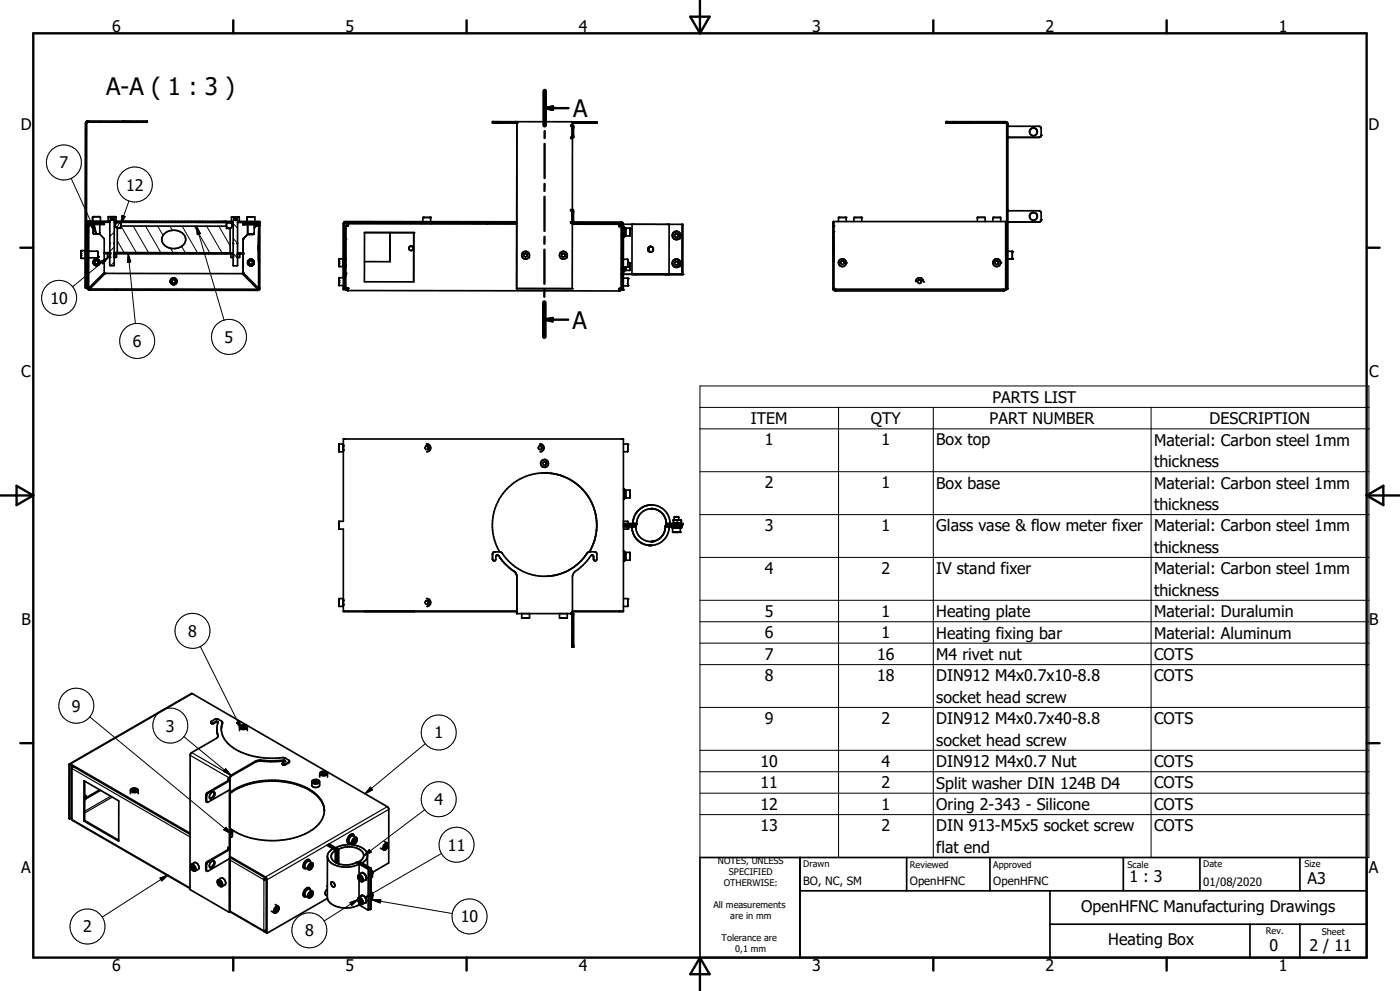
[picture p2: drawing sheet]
<svg xmlns="http://www.w3.org/2000/svg" width="420mm" height="297mm" viewBox="0 0 420 297" stroke-linecap="round" stroke-linejoin="round" font-family="sans-serif">
<g fill="none" stroke="#000" stroke-width=".3">
<path d="M25.9 36.4l.2 .3M30.2 36.3l.4 .3M34.7 36.3l.4 .3M21.3 53.4l7.7 16.7M25.6 58.6l.4 .4M25.6 54.2l.4 .3M25.7 49.7l.3 .3M25.7 45.2l.3 .3M25.7 40.7l.3 .3M25.6 76.6l.3 .3M25.6 72.1l.3 .3M25.6 67.6l.4 .3"/>
<path d="M25.6 63.1l.4 .3M26.6 77.2l-.3 .3M26.6 72.7l-.3 .4M26.6 68.2l-.3 .4M27.5 68l.9-.4 .6 2.5zM27.9 66.9l-.3 .4M28.3 66.6l.2 .4M28.8 66.3l.3 .3M30.2 78.3l2.3-1.2-1.6 2zM32.5 77.1l-10.7 8.8M32.9 75.8l-.3 .2M33.1 76.2l-.8 .8"/>
<path d="M33.5 65.9l-.6 .5M34.3 78.5l-1.1 1.1M34.3 74l-1.4 1.4M34.3 69.5l-1.4 1.4M34.4 64.9l-.3 .3M34.9 76.2l-.8 .8M35.2 72.1l2 3.6M35.3 66.3l.3 .3M35.9 66.8l-.9 1.4M36.3 67.7l4.6 8M36.6 64.6l.9 .3-1.3 2.2zM38.5 76.1l2.1 20.9"/>
<path d="M38.5 76.1l.7 2.4-1 .1zM38.7 60.3l-2.5 6.8M39.5 75.7l-.6 .4M40 67.7l4.6 8M43.6 67.7l4.7 8M45.8 75.7l-.6 .4M47.3 67.7l1.6 2.9M51 67.8l.7 1.3M51.1 74.4l.8 1.4M52.1 75.8l-.5 .3M54.5 73.8l1.1 2M54.6 67.8l4.7 8"/>
<path d="M58.3 67.8l4.6 8M58.4 75.8l-.5 .3M59 67.8l8.2 28.2M59 67.8l1.1 2.2-.9 .3zM62 67.8l4.6 8M64.8 75.8l-.6 .3M65.7 67.8l3.3 5.9M69.3 66.3l.3 .4M69.6 67.8l-.2 .4M69.8 76.1l.3 .2M69.9 76l1.4 1.3M70 67l1.3 1.4"/>
<path d="M70 71.5l1.3 1.3M71.1 76.9l.6 .3M72.4 75.8l-.6 .3M73.8 66.3l.3 .4M75.4 66.7l-.2 .3M77.2 67l-.3 .4M77.9 79.8l-.3 .3M77.9 75.3l-.3 .3M78 70.8l-.4 .3M25.6 85.5l.3 .4M25.6 81.1l.3 .3M26.6 86.2l-.3 .3"/>
<path d="M26.6 81.7l-.3 .3M30.7 86.6l-.3 .3M35.2 86.6l-.4 .3M39.6 86.6l-.3 .4M44.1 86.6l-.3 .4M48.6 86.6l-.3 .4M53.1 86.6l-.3 .4M57.6 86.7l-.4 .3M62.1 86.7l-.4 .3M66.5 86.7l-.3 .3M71 86.7l-.3 .3M75.5 86.7l-.3 .3"/>
<path d="M77.9 84.3l-.3 .3M210 115.7h200.7v141.3h-200.7zM210 122.1h200.7M210 128.5h200.7M251.6 122.1v134.9M280 122.1v134.9M345.3 122.1v134.9M210 141.4h200.7M210 154.2h200.7M210 167.1h200.7M210 179.9h200.7M60.1 193.8l12.4 24.8"/>
<path d="M210 186.3h200.7M210 192.8h200.7M210 199.2h200.7M26.9 214.9l42.5 35M70.9 216.6l.9-.4 .7 2.4zM210 212h200.7M55.1 220.8l14.2 11.6M67.7 230.4l1.6 2-2.2-1.2zM111.1 235.9l.7 .8-2.3 1.2zM127.6 222.9l-18.1 15M210 224.9h200.7M210 231.3h200.7"/>
<path d="M210 237.7h200.7M67.8 248l1.6 1.9-2.3-1.2zM110.8 254.6l.6 .8-2.3 1.1zM127.4 242.7l-18.3 13.8M132.4 255.8l-22.8 13.2M210 244.2h200.7M48 263.2l2.4-1-1.9 1.8zM50.4 262.2l-19.7 12.7M105 270.5l2.4-.9-1.9 1.8zM107.4 269.6l-10.2 6.4M109.6 269l1.9-1.7 .5 .9zM111.7 269.7l24 4.1"/>
<path d="M111.7 269.7l2.5-.1-.2 1z"/>
<circle cx="19.2" cy="48.7" r="5.2"/>
<circle cx="40.4" cy="55.3" r="5.2"/>
<circle cx="17.7" cy="89.3" r="5.2"/>
<circle cx="41.2" cy="102.2" r="5.3"/>
<circle cx="68.7" cy="101" r="5.2"/>
<circle cx="57.7" cy="189.1" r="5.2"/>
<circle cx="22.9" cy="211.5" r="5.3"/>
<circle cx="51.1" cy="217.5" r="5.2"/>
<circle cx="131.6" cy="219.5" r="5.2"/>
<circle cx="131.6" cy="239.5" r="5.3"/>
<circle cx="137" cy="253.2" r="5.3"/>
<circle cx="26.3" cy="277.7" r="5.3"/>
<circle cx="92.8" cy="278.8" r="5.2"/>
<circle cx="140.9" cy="274.7" r="5.3"/>
</g>
<g fill="none" stroke="#000" stroke-width=".51">
<path d="M36.8 36.3h-10.5l-.6 .5-.1 49.5M36.8 36.6h-10.5l-.3 .2-.1 49.5h-.3M36.8 36.3v.3M36.8 36.3h7.4v.3h-7.4M148.7 36.5v.3M153.4 36.8h1M153.6 36.8h-5.8v-.3h31.3v.4h-7.4M154.2 36.8h.9M155.1 36.5l-.1 50h16.7v-19.6h14.7M171.7 36.5v1h-.5v.3h.9v3.4h-.9v.3h.5v21.3h-.5v.4h.8v3.3M171.7 37.8v3.4M283.9 36.5h17.8l.6 .5 .1 49.5h-.4v-49.5l-.3-.2-17.9 .1z"/>
<path d="M286.5 36.5v.3M287.8 36.8h.6M289.2 36.8h.5M290.1 36.8l-.3 .1M301.7 36.9h.1M302.4 37.8l9.5 .1 .4 .6v2.3M308.9 39.2a1.16 1.16 0 0 0 1 1.5 1.16 1.16 0 0 0 1.3-1.2M308.9 39.2v.3M309.1 38.8l-.2 .4M310 38.4l-.9 .4M310 38.4l1 .4 .2 .7M310.1 38.4l-1 .4"/>
<path d="M310.3 38.4l.6 .4 .3 .7M312 41.1l-9.6 .1M312.3 40.9l-.3 .2M312.3 40.8l-.3 .3M312.3 40.5v.4M24.3 77.4v-2.2l1.3-.1v11.2M24.3 77.4h.1M24.3 77.4h1.3M25.9 77.8h.4M26.3 66.6h6.6M26.6 75.3h2.5l.3 .3-.1 1.6-2.7 .1M26.6 67.6l.3-.3h4.4v-.3l-4.4-.1-.6 .5v19.2"/>
<path d="M26.6 67.6l.7-.1 .7 .7M26.6 67.6v18.7l.3 .3M27.5 66.9v-.3h3v.4M27.8 66.3l.1-1.4 2.2 .1v1.3M28 67.3l.1 2.8M28 69.8l.1 .2M28.1 70.1l1.6 .1M28.1 70l1.6 .1M28.3 66.6l-.1 .4h1.5v-.4M28.9 77.6a.98 .98 0 0 0-1 .9 .98 .98 0 0 0 .8 1.1M28.9 77.6l.6 .2M29.1 77.6a1 1 0 0 0-1.2 .9 1 1 0 0 0 1 1.1"/>
<path d="M29.2 77.6l.5 .5M29.5 79.4l-.6 .2M29.5 77.8l.2 .3M29.5 79.4l-.7 .2M29.5 77.8l.4 .8M29.6 66.6h.1M29.7 78.1l.1 .1M29.7 79.2l-.8 .4M29.8 70.1l-.1 .1M29.8 79l-.3 .4M29.8 78.2l.1 .4M29.8 70.1l1.5 1.4v10.2l-4.7 4.6"/>
<path d="M29.9 78.3v.7M29.9 78.8l-.1 .2M29.9 78.8l-.4 .6M29.9 69.9l-.1 .1M29.9 69.8v.1M29.9 78.6v.2M29.9 67.3l-.1 2.8M31.3 75.7h1.6v.3M31.3 76h1.6M32.5 76.1h-.2v.9l.2 .1 .6-.1-.2-.9M32.9 66.6v-.3h-6.6v8.5h-.4M32.9 66.6h.1"/>
<path d="M33.1 64.9l.1 .8M33.1 65.6l.1 .1M33.2 65.7l.3 .2M33.4 65.8l.1 .1M33.5 65.9h.1M33.6 65.9h.1M33.6 65.6h.5M33.6 65.6l-.4 .1M33.6 64.9v.7M33.7 65.9h-.1M33.7 65.9h.1M34.1 64.9v.8l-.4 .2"/>
<path d="M34.3 75.7l35.6 .1v.3M34.3 76.1l.6 .1v.8h-.8zM34.3 76.1h35.6M34.3 66.6l35.7 .1M34.4 66.3v.3M34.7 65h-2.2v1.3h.4l.1 13.3 1.3-.1v-13.2h11.7h24l-.1 13.3 1.2 .1 .2-13.4h.5v-1.2l-2.3-.1M34.7 65l.1 1.3M35.2 68.4h1.1v-.7l31.6 .1v.7h1.1v7.3l-33.8-.1zM36.4 66.3v.3M49.1 70.3a3.9 3.9 0 0 1 6.6 1.1 3.4 3.4 0 0 1-4.8 2.9 2.54 2.54 0 0 1-1.8-4zM67.8 66.3v.4M69.4 65.1v1.2"/>
<path d="M69.5 65.1h-.1M69.5 76.1l-.2 .1v.9l.2 .1 .6-.1-.2-1M69.5 65v.1M69.9 66.3v.4M70.1 65.7l.1 .1M70.1 65v.7M70.1 65.7h.5M70.2 65.8h.1M70.2 65.8l.2 .1M70.4 65.9l.2 .1M70.5 65.9h.1M70.6 65.7h.5"/>
<path d="M70.6 65v.7M70.7 66h-.1M70.7 66h.1M70.7 65.9h.1M70.8 65.9h.1M71.1 65v.7M71.1 65.7l-.3 .2M71.3 66.7h.1M71.3 75.8h1.6M71.4 66.7v-.4l6.6 .1v1.2M71.4 66.7h6.6M71.7 76.1l.2 .1v.9l-.6 .1v-1.1h1.6"/>
<path d="M72.9 75.8v6l4.7 4.6M73.8 67v-.3h3v.3M74.1 66.3l.1-1.2 2.1-.1 .2 1.4M74.3 67.4l.1 2.8M74.3 69.9l.1 .2M74.4 70.1l1.6 .1M74.4 70.2h1.6M74.4 70.2l-1.5 1.4v4.2M74.6 66.7v.3M74.7 77.9a.98 .98 0 0 0 0 1.6M74.8 77.8l1 .1M74.8 79.6l.5 .1"/>
<path d="M75.5 77.7l.6 .4M75.8 79.5l-.5 .2M75.8 77.9a.98 .98 0 0 0-1.5 .8 .98 .98 0 0 0 1.5 .8M75.8 77.9l.1 .1M75.9 79.4l-.1 .1M75.9 78l.2 .2M76 78l.3 .7M76 66.7v.3M76.1 79.3l-.2 .1M76.1 78.2l.1 .1M76.1 79.3l-.8 .4M76.2 79.1l-.1 .2"/>
<path d="M76.2 78.3l.1 .4M76.2 78.3v.7M76.2 78.9v.2M76.2 78.9l-.2 .5M76.2 70l-.2 .2M76.3 69.9h.1M76.3 78.7l-.1 .2M76.3 67.4v2.5l-.3 .3M77.3 67.4h.1M77.4 67.4h-4.5v-.4h4.4l.6 .5-.1 19.2M77.4 67.4l.2 .3M77.6 69.4h.1"/>
<path d="M77.6 67.7l-.7-.1-.6 .7M77.6 67.7v18.7M101.7 78.4v.6M103 77.6h-1.3v1.1v1.2h1.3M103.1 66.7l-.1 20h.3l.2-19.9M103.2 66.7l-.1 .1M103.4 77.2h.3M103.6 66.8h-.1M103.6 66.8l-.2 .1M103.7 77.8h.1M103.7 79.7h.1M103.7 66.7l51.3 .1h-28.5v.3"/>
<path d="M103.7 66.7l-.1 .1M103.7 66.7l23.7 .1M103.7 79.7v2.1M104 67.7l-.3-.1v19.1M104.3 67.4v.3M104.4 67.1v.3M104.4 67.1v.6h-.7M104.4 67.1l50.6 .1M109.3 69.7h14.8v14.8h-14.8zM117 69.7v8.7h-7.7M122.8 74a.66 .66 0 0 0 .3 1 .66 .66 0 0 0 .9-.6M123.1 73.8l.5 .1 .4 .6"/>
<path d="M123.1 73.8l-.2 .1M123.2 73.8l-.4 .2M123.2 73.8l.5 .1 .3 .5M124 74.5l-.2 .4M126.9 65.2v.1M126.9 65.2h2.3v1.2M126.9 65.3l-.1 1.1M128.7 66.8h.1M129.5 66.8v.3M146.6 66.8l-.6 .3M155 66.5l-51.3-.1-.6 .3M157.2 76.2v.6l.5 .3 .5-.3v-.6"/>
<path d="M157.7 75.9l.5 .3M157.7 75.9l-.5 .3M168.8 76.1h-.2M169 75.9l-.5 .3v.6l.5 .3 .5-.3v-.6M169 75.9l.5 .3M171.7 67.2h15M171.7 63.2v3.3M180.1 66.9h6.3M180.7 67.2l-.6-.3h-8.9v-.4l15.3 .1 .5 .6M185.7 67.5h.1M185.7 67.2v.7h.7M185.8 67.2v.7"/>
<path d="M186 67.9l.4-.1-.1 18.7M186.1 67.2v.6M186.3 77.4h.4M186.4 66.9l.3 .3M186.4 70.5h.3M186.4 68.6h.3M186.7 67.2v19.7h.3v-19.7M187 77.7h1.2M187 68h.3v3h-.3M187 67.2h17.9v15h-5.3M187.3 70.2h.4M187.3 68.9h.4"/>
<path d="M188.2 77.7h.1M188.3 77.7v.1M188.3 77.8h.1M188.3 77.8v2.2h-1.3M188.3 78.7l.7 .1v2.2h-1.3v-1M189 70.6v-2.2h-1.3v2.3h1.3M189 70.6v.1M189.6 67.2v15h11.4M195.2 73.9l-.6 .2M195.3 73.9a.83 .83 0 0 0-.7 .8 .83 .83 0 0 0 .7 .8M195.3 73.9l.5 .2M195.8 74.2l.1 .2"/>
<path d="M196 74.6a.83 .83 0 0 0-1-.7 .83 .83 0 0 0-.7 1 .83 .83 0 0 0 1 .6M196 74.6l-.1 .6-.6 .3M196 74.8l-.3 .5M200.7 67.2v15M203.2 78.4h-.6l-.3 .5 .3 .5h.6M203.2 78.4l.3 .5M203.2 70.1h-.6l-.2 .5 .2 .5h.6M203.2 70.1l.3 .5M203.5 78.9l-.3 .5M203.5 70.6l-.3 .5M204.1 79h.1M204.1 78.9a1.23 1.23 0 0 0-1.6-1.2 1.23 1.23 0 0 0-.7 1.8 1.26 1.26 0 0 0 1.4 .6 1.26 1.26 0 0 0 1-1.1"/>
<path d="M204.1 70.5a1.23 1.23 0 0 0-1.6-1.1 1.23 1.23 0 0 0-.7 1.8 1.26 1.26 0 0 0 1.4 .6 1.26 1.26 0 0 0 1-1.2M204.1 70.6h.1M204.2 70.6h.1M204.2 78.9v.1M204.6 67.2v15M250 66.4l.1 20.5M250 66.4h51.7l-.1 20.5M250 66.4v.2M250 66.7v.2M250 67.7v.1M251.6 65.2l-.1 1.2M251.6 65.2h2.2v1.2"/>
<path d="M251.6 65.2h.1M252.2 78.4v.6l.5 .3 .5-.3v-.6M252.7 78.2l.5 .2M252.7 78.2l-.5 .2M256.2 65.3v1.1M256.2 65.2h2.3v1.2M256.2 65.2v.1M295.5 65.2h-2.3v1.2M295.5 65.2v.1M295.5 65.3v1.1M297.9 66.4l.1-1.2h2.2v1.2M298.5 78.4v.6l.5 .3 .5-.3v-.6"/>
<path d="M299 78.2l.5 .2M299 78.2l-.5 .2M301.7 78h.3M301.7 75h.3M302.4 63.2h9.5l.4 .5v2.3l-.1 .3M302.4 75.3h1.2M302.4 77.6h1.2M303.6 75.3l.1 .1M303.7 75.4v2.2M303.7 77.6h-.1M308.9 64.5a1.18 1.18 0 0 0 1 1.5 1.18 1.18 0 0 0 1.3-1.2M309.3 63.9l-.4 .7"/>
<path d="M309.3 63.9l-.4 .6M310 63.7l-.5 .1M310 63.7l.5 .1M310.1 63.7l-.8 .2M310.1 63.7l.5 .1M310.5 63.8l.4 .3 .3 .8M310.6 63.8l.4 .4M311.1 64.3l.1 .5M312.1 66.3l-.4 .2h-9.3M312.3 65.9l-.2 .4M26.3 86.4v.2M26.3 86.6l.4 .3"/>
<path d="M26.6 86.8l.1 .1M26.9 86.6l50.3 .1M26.9 86.6l4.6-4.7 41.2 .1 4.5 4.7M52.5 83.4a.99 .99 0 0 0-1.4 1.1 .99 .99 0 0 0 1.6 .6M52.5 83.4l.3 .2M52.5 83.4a.99 .99 0 0 0-1.3 .6 .99 .99 0 0 0 .5 1.2M52.6 85.1l-.8 .2M52.8 83.6l.3 .9M52.8 83.6l.3 1M53.1 84.5l-.5 .6M53.1 84.6l-.4 .5M77.6 86.4l-.4 .3"/>
<path d="M77.8 86.7l-.6 .3-50.5-.1M77.9 86.4l-.1 .3M101.7 84.1v.6M103 83.2h-1.3v1.2v1.1l1.3 .1M103.3 80.2h.4M103.3 82.9h.4M103.3 85.9h.4M103.7 86.2l.5 .2M103.7 86.7l.2 .2M103.9 86.9l.4 .2M104 86.4h-.3v.3M104 86.4l.3 .3"/>
<path d="M104.2 86.4h-.2M104.2 86.4l.1 .7M104.3 87.1l81.3 .1M185.6 86.5h.1M185.6 86.5v.7M185.8 86.5h-.2M185.9 87.1l-.3 .1M186 86.5l-.4 .4M186 86.5h-.4M186 86.5h.3M186 86.4l-.2 .1M186.1 87l-.2 .1"/>
<path d="M186.2 87l-.2 .1M186.2 86.9v.1M186.3 80.4h.4M186.3 86h.4M186.3 83h.4M186.3 80.8h.4M186.3 82.2h.4M186.3 86.5l-.2 .5M186.3 86.3l-.3 .1M187 83.4h1.2M187 82.2h3.7M187.3 80v1.4h-.3"/>
<path d="M187.3 80.5h.4M188.2 83.4h.1M188.3 83.4v.1M188.3 83.5v2.2h-1.3M250 86.5v.1M250.1 86.7l.6 .4M250.7 86.7v.4M250.7 87v.1M250.8 86.7l-.1 .3M274.7 84.4a1.17 1.17 0 0 1 1.2-1.2 1.17 1.17 0 0 1 1.1 1.3M275.4 84.1v.6l.5 .3 .5-.3v-.6M275.9 83.8l.5 .3"/>
<path d="M275.9 83.8l-.5 .3M300.9 86.7l.1 .4M301 86.7v.4M301.6 86.7l-.6 .4M301.6 86.7l-.6 .5h-50.3l-.7-.5h51.7M101.7 133.7v1M101.7 134.2h.1M101.7 135.3v.1M101.7 135.4h.1M101.7 135.4h1.3M103 131.6v24.6l-1.3 .1v2.1M103 133.1h-1.3v2.2"/>
<path d="M103 131.6h84v51.6h-15.3M128 133.1a1.17 1.17 0 0 1 1.2 1.1 1.17 1.17 0 0 1-1.1 1.2M128.1 135.4h.1M128.3 133.7l.3 .5M128.3 133.7h-.6l-.2 .5 .2 .5h.6M128.6 134.2l-.3 .5M162 133.1a1.16 1.16 0 0 1 1.2 1.1 1.16 1.16 0 0 1-1.1 1.2M162.3 133.7h-.6l-.3 .5 .3 .5h.6M162.3 133.7l.3 .5M162.6 134.2l-.3 .5M163.7 138.4h-.6l-.3 .5 .3 .5h.6M163.7 138.4l.2 .5"/>
<path d="M163.9 138.9l-.2 .5M187 133.1h1.3v2.2l-1.3 .1M188.3 133.2h.1M188.3 135.3h.1M101.7 156.9v1M101.7 157.4h.1M101.7 158.4v.1M101.7 158.5v.1M101.7 158.6h1.3v24.6h52.1M163.4 141.7a15.4 15.4 0 0 1 9.2 3M169.2 142.9a15.7 15.7 0 0 0-17.7 4.3 15.7 15.7 0 0 0-1.6 18.2M169.9 143.2l3.4 2.1"/>
<path d="M173.2 145.2a15.4 15.4 0 0 1 5.7 10M174 145.9a15.6 15.6 0 0 1 5 10.3M179 156.1v1M179 158l-.4 2.9M179 157.1v1M187 146.6h.3v3h-.3M187 156.2l1.3 .1M187 156.9h4M187 157.9h3.7M187 157.6h3.7v.3M187.3 148.7h.4M187.3 147.4h.4"/>
<path d="M187.7 146.9h1.3l-.1 2.3h-1.2zM188.3 156.3h.1M188.3 156.3v.6M188.3 158.5l-1.3 .1M188.3 157.2v.4M188.3 157.9v.5M189.6 157.9l.1 1.1 .6 1.6M189.9 159.6l.4 1M189.9 156.3v.6M189.9 156.3l-.1 .6M190.7 157.9a4.5 4.5 0 0 0 5.1 4.4M191 156.9v.3h-4"/>
<path d="M194.6 151.4a5.6 5.6 0 0 1 6.4 5.5M194.6 151.4a5.6 5.6 0 0 0-4.7 4.9M195.1 151.3l-.5 .1M195.4 152.5h-.2M195.6 152.5h.2M195.7 152.5h.5M196.2 152.5a4.4 4.4 0 0 0-5.2 4.4M196.2 152.5a4.4 4.4 0 0 1 3.2 2.4M199.4 154.9l.5 2M199.4 154.9l.2 .5M199.6 158.4a4.5 4.5 0 0 1-3.8 3.9M199.6 158.4a4.4 4.4 0 0 1-3.7 3.9"/>
<path d="M199.6 157.6h5v.3h-5zM199.6 157.9v.5M199.6 157.6v.8M199.8 156.9h5.1v.3h-5.1zM200.7 157.9a5.5 5.5 0 0 1-6.4 5.5M201.7 157.9v.3h2.5v-.3M201.8 158.2v1.3h2.2l.1-1.3M202 156.8h1.2M202 156.9h.1M202.1 155.8h2.2v1.1M202.1 155.8l-.1 .1M202.3 155h1.3"/>
<path d="M202.3 155v.8M202.3 157.2v.4M202.3 155.9h-.3v1M202.9 155.9h.3M203.2 156.8h1.2M203.2 155.9v.9M203.5 155.9h-.3M203.6 155v.8M203.6 157.2v.4M204.1 155.9h.3M101.7 179.5v2.1M101.7 179.5h.1"/>
<path d="M103 179.4l-1.3 .1M128 179.4a1.17 1.17 0 0 1 1.2 1.1 1.17 1.17 0 0 1-1.1 1.2M147.8 167.6l.2 .4M147.9 165.7l-.1 1.9M148 168l.6-.1 .1-1.2a.49 .49 0 0 1 .9-.1 20.4 20.4 0 0 0 5.1 5.1l.4 1.2v11M148 168l.2 .1M148.1 165.5l-.3 .2M148.1 165.5l2.3 .1a15.5 15.5 0 0 0 14.9 7M148.1 165.5l-.2 .2M148.4 165.4l-.3 .1M166.2 172.5l-2.1 .2M168 172l-2 .5"/>
<path d="M172.9 169.4l-1.6 1.1-2.5 1.2M173 169.3l-3.2 2-2.8 1M174.3 168.1l-1.3 1.2M176.2 165.7l-1.2 1.7-2.1 2M176.9 165.4l-.7 .3M176.9 165.4h1.5l.5 .2 .2 .5v1.5a.51 .51 0 0 1-.5 .5 .51 .51 0 0 1-.5-.4M177.7 163.7l-.9 1.7M178.1 167.7v-1a.47 .47 0 0 0-.9-.1 20.4 20.4 0 0 1-5 5.1l-.5 1.2v11h-16.7l.1-.3M178.1 167.7l.4 .4M178.6 160.9l-.9 2.8M187 165.2h.3v3h-.3M187 179.4l1.3 .1"/>
<path d="M187.3 167.4h.4M187.3 166.1h.4M187.7 165.6h1.3v2.2l-1.3 .1zM188.3 179.5v2.2M188.3 179.5v.1M190.3 160.6l.7 .9M190.3 160.6l.3 .5M190.9 161.5l.4 .4M191.3 161.9l1.8 1.2 1.7 .4M191.3 161.9l1.4 1 1.6 .5M194.3 163.4l.6 .1M194.4 163.4h.1"/>
<path d="M195.9 162.3h-.4M196 162.3h-.2M101.7 180.1v1M101.7 180.6h.1M101.7 181.6v.1M101.7 181.7h.1M101.7 181.7h1.3M128.3 180.1l.3 .5M128.3 180.1h-.6l-.2 .5 .2 .5h.6M128.6 180.6l-.3 .5M156.5 183.9l.1 1.3h2.2l.1-1.3M167.8 183.9l.1 1.3h2.2l.1-1.3"/>
<path d="M171.3 183.9l.3 .1M171.5 183.9l.1 .1M171.6 184l.1 .1M171.7 184.1v.1M171.7 183.6l.4 .6-.1 9.7h-.3v-9.8M187 181.7h1.2M188.3 181.7h-.1M188.3 181.6h.1M63.3 216.3l1.6-.9 1.5 .7 .3 .3v.5l-.3 1.7M63.3 216.3l.4 .3 1.2-.4 .5 .2-.3 2.8M63.3 216.4a.53 .53 0 0 0 .2 .5 .53 .53 0 0 0 .6-.1l.8-.4 .5 .2M65.1 219.2l.3 1.5"/>
<path d="M65.1 218.7v.5M66.7 216.7a6.2 6.2 0 0 0 2.9 7.2 23.7 23.7 0 0 0 15.7 3.2l1.5 1M72.6 217.7v.4M73 217.3l.5 .1M73 217.3a1.03 1.03 0 0 0-1.1 .7v1M73.2 218.1v.1M73.2 218.1l-.4 .1M73.2 217.6l.4 .2-.2 .4h-.5l-.4-.2 .1-.3M73.2 217.6v.5M73.2 217.6l-.6 .1M73.5 217.4l.7 .5v1.1M20.9 229l36.1 20.7"/>
<path d="M20.9 229l-.2 16.3 .2 .1M20.9 229l36.7-21.1 58.8 34.1 .2 .6v16l-4.8 2.8M21.5 230.1l-.1 15.2 .3 .5 35.3 20.5M21.6 229.7l.2 .1M21.6 229.7v.1M21.6 229.8l.2 .1M21.6 229.8l-.1 .3M21.8 229.6l-.2 .1M21.8 229.9l-.2 .5-.1-.3M21.9 229.7l-.1 .2M25.2 234l10.4 6v12.1l-10.4-6zM25.4 238.2l.4 .3v.6"/>
<path d="M25.4 238.8l.3 .4-.3 .4M25.4 234.1v11.8M25.7 239.5l-.3 .3M25.8 239.1l-.1 .4M29.9 236.7l-4.1 2.4M30.1 236.9l-4.4 2.6M39.1 237.9v-1a1.3 1.3 0 0 1 1.2-.7 1.3 1.3 0 0 1 1.2 .7v1M39.9 236.6v.4M39.9 236.6l-.2 .3 .4 .3M40.4 237.1h.1M40.4 237.1h-.3M40.4 236.5l.4 .3-.1 .3-.6 .1"/>
<path d="M40.4 236.5v.6M40.4 236.5l-.5 .1M63.3 237.7a.64 .64 0 0 1 .9-.3 .64 .64 0 0 1 .2 .9 1 1 0 0 1-1.5 .9v-.8zM64.1 237.3a1.5 1.5 0 0 1-1.2 2M65.4 220.7l-.6 .6-7.3 4.3-.4 .5-.1 40.5 11.8 6.8M68.5 233.5l.2 .3M68.6 233.9l-6.5 3.7-.4 .8v1.6l.4 .4M68.7 233.8l-.1 .1M68.7 233.4l-.2 .1M68.8 236.7l-6.7 3.7M68.8 233.5l.2 .2M68.8 233.5l-.3-.2v.2"/>
<path d="M68.8 236.7v17.4M69 236.6l-.2 .1M69 236.6h.1M69 233.7l-6.8 4.2-.2 .4 .1 2.1M69 233.7v2.9M69.1 237.7a23.7 23.7 0 0 1 21.7-1.9 9.1 9.1 0 0 1 6.5 7.3M69.1 237.5a23.9 23.9 0 0 1 22.3-1.7 8.6 8.6 0 0 1 5.9 7.4 8.8 8.8 0 0 1-5.9 6.8 24.2 24.2 0 0 1-21.8-1.3l-.6-.4M69.1 236.6l-.1 17.4-.2 .1M69.1 236.6l-.2 .1M85.4 228.2h-8.3l-7.8 4.4-.5 .9M85.4 228.2l.1-.2-.3-.2-3 .2-5.1-.1-7.8 4.5-.4 .5-.1 .6M86.8 228.1l-.1 .5-1.2 .6a.49 .49 0 0 1-.7 .1 .49 .49 0 0 1 .1-.7l.5-.4"/>
<path d="M86.8 228.1l-1.4 .9-.7-.2M94.3 234v.4M94.9 234.5h.1M94.9 234.5l-.4 .1M94.9 233.9l.4 .3-.2 .3-.5 .1-.4-.3 .1-.3M94.9 233.9v.6M94.9 233.9l-.6 .1M96.7 231.6v.4M96.7 231.6l-.2 .3 .4 .2M97.1 231.2a1 1 0 0 1 1.1 .7v1M97.1 231.2a1.03 1.03 0 0 0-1.2 .7v1M97.2 232l.1 .1"/>
<path d="M97.2 232l-.3 .1M97.2 231.5l.4 .2-.1 .3-.6 .1M97.2 231.5v.5M97.2 231.5l-.5 .1M20.9 245.4l.2-16.2 35.9 20.8M21.4 245.2l-.5 .2M25.4 245.9l10.2 5.9M25.4 245.9l-.2 .2M58.1 259.8h.1M58.1 259.8l.2 .3M58.1 259.8l-.5 .3M63.2 258.4a.65 .65 0 0 1 1-.4 .65 .65 0 0 1 .2 1 1 1 0 0 1-1.5 .9v-.9z"/>
<path d="M64.1 258a1.45 1.45 0 0 1-1.2 2M68.5 254.2l.1 .3-6.5 3.8-.4 .7v1.7l.4 .4M68.7 254.1l-.2 .1M68.8 257.4l-6.7 3.7M68.8 257.4v16M68.8 254.1l.2 .3M68.8 254.1l-.3-.2v.3M69 257.2l-.2 .2M69 257.2v.1M69 256.7l10.6 6.1 .4 .6 .1 16.3M69 257l10.6 6.1M69 254.4l-6.7 4-.3 .6 .1 2.1"/>
<path d="M69 254.4v2.8M69 249.2v.2M69 248.8l.7 .5-.1 1.4-.6 .4M69 257.3l-.2 .1M69 257.3v16M91.9 258.4l.8-.4 1 .6a1.3 1.3 0 0 1-1.2 2l-.9-.5a1.22 1.22 0 0 1 .3-1.7zM92.5 257.5l.2 .2M92.9 259.7h-.1M92.9 259.7l.5 .3M93 259.4l-.2 .5 .2 .3 .4-.2M93 259.4l.4-.3 .2 .3M93 259.3l-.1 .4"/>
<path d="M93 258.2a.8 .8 0 0 0-.7-.6 .8 .8 0 0 0-.8 .6 1.3 1.3 0 0 0 0 2.1h.4M93.2 259.2l.4 .2M93.6 259.4l-.2 .6M97.2 242.4l.1 .5M98 253.3l2.7 1.5M98.2 256.7v12.5M98.2 253.2l2.7 1.5M98.5 253.1l2.8 1.6M98.7 252.9l2.8 1.7M100.7 254.8l-.9-.4a2.45 2.45 0 0 0-1.6 2.4 2.45 2.45 0 0 0 1.8 2.3 8.7 8.7 0 0 0 7.7-.1M100.7 254.8l-.1 3.7M100.7 254.8a1.95 1.95 0 0 0-1.3 2 1.95 1.95 0 0 0 1.4 1.8"/>
<path d="M100.9 254.7l-.2 .1M100.9 254.7v3.9M101.3 254.7v4.1M101.5 254.6v4.3M101.5 254.6l-.2 .1M101.5 254.6l-.8-.5a8 8 0 0 1 9 .9l.5 1v3.6M101.5 254.6a6.2 6.2 0 0 1 7.3 .8 1.88 1.88 0 0 1-1 2.8M104.2 252.5l.2 .1M105.7 249.9l.2 .1M106.1 252.1h-.1M106.1 252.1l.5 .2M106.2 251.7l-.1 .4"/>
<path d="M106.2 250.6a.8 .8 0 0 0-.7-.6 .8 .8 0 0 0-.8 .6 1.32 1.32 0 0 0 0 2.1l.4-.1M106.4 251.6l.4 .2M106.8 251.8l-.2-.3-.4 .2-.2 .6 .2 .3 .4-.3M106.8 251.8l-.2 .5M106.9 258.5l3.6 2M106.9 258.5a7 7 0 0 1-6.1 .1M106.9 258.5l.8 .5M106.9 258.5l.3-.2 3.5 2.1M107.1 251.5v.5M107.1 251.6l-.1-.5-1-.6a1.35 1.35 0 0 0-1.1 2l.8 .5a1.21 1.21 0 0 0 1.4-1.1M107.6 258.3l3.5 2.1M107.6 258.3v.3"/>
<path d="M107.7 259v3.1M107.8 258.2l3.6 2M107.8 258.2l-.2 .1M110.2 256.6l-.6 1.3-1 .8M115.3 253.7l.4-.4h.3v.5M115.3 253.7v.5h.4M115.3 254l.4 .2M115.3 252.2l.9 .5a1.29 1.29 0 0 1 0 1.4 1.29 1.29 0 0 1-1.2 .6l-.9-.5M115.5 253.4l.1 .1M115.6 253.5l-.3 .2M115.6 253.5l.4 .3M116 253.8l-.3 .4"/>
<path d="M210 257h200v30h-200zM240 257v30M272 257v10M297 257v10M337 257v10M360 257v10M390 257v10M57.6 260.1v-.5h.3l.4 .5v.4l-.4 .1M57.6 260.1l.3 .5M57.8 260.9l.6 .2 1.1-.5a1.36 1.36 0 0 0-1.2-2.1l-.9 .5a1.34 1.34 0 0 0 .4 1.9M58.3 260.4l-.4 .2M65.6 264.8v-.5h.4l.3 .4v.5h-.3"/>
<path d="M65.6 264.8l.4 .4M65.7 265.4l.6 .4 1.2-.6a1.36 1.36 0 0 0-1.2-2l-.8 .5a1.22 1.22 0 0 0 .2 1.7M66.1 264.5l.2 .2M66.1 264.5l-.5 .3M66.1 264.4v.1M66.3 265l-.3 .2M69 273.3l10.3 5.9M69 273.3l-.2 .1M79.2 263.7l.7 .1M79.4 263.5h.5M79.4 263.5l-.2 .2M79.5 263l-.3 .7"/>
<path d="M79.6 279.2h.3M79.6 279.2h-.3M79.6 279.2v-.3h-.5l.2 .3M79.6 263.1l.3 .4M79.6 263.1l-.2 .4M79.7 278.9h.2zM79.7 278.9h-.2M79.9 263.5v16.1l.2 .1M82.5 272.6l.4-.4h.4v.5M82.5 272.6v.5h.4M82.5 272.9l.4 .2M82.6 271.1l.8 .5a1.31 1.31 0 0 1 .1 1.4 1.31 1.31 0 0 1-1.3 .6l-.8-.5"/>
<path d="M82.8 272.3v.1M82.8 272.4l-.3 .3M82.8 272.4l.5 .3M83.3 272.7l-.4 .4M91 268.6l.2 .1M91 260.1l.2 .2M92.5 266l.2 .1M92.9 268.1h-.1M92.9 268.1l.5 .3M93 267.8l-.1 .3M93 266.7a.79 .79 0 0 0-.7-.7 .79 .79 0 0 0-.8 .6 1.3 1.3 0 0 0 0 2.2l.4-.1M93.2 267.6l.4 .3"/>
<path d="M93.6 267.9l-.2-.3-.4 .2-.2 .5 .2 .3 .4-.2M93.6 267.9l-.2 .5M98 265.6l.2 .1M98.2 266.4a1.19 1.19 0 0 0 0 2.1M98.2 269.2l-18.1 10.5M98.2 269.2a5.2 5.2 0 0 0 5.4 2.9 7.6 7.6 0 0 0 4.1-.9M100.2 264.7l-.1-.1a.47 .47 0 0 0-.8-.2 .47 .47 0 0 0 .1 .7l.2 .5a.47 .47 0 0 0 .7 .2 .47 .47 0 0 0 .1-.7M100.2 264.7l.2 .4M107.6 270.3a.99 .99 0 0 0 1.2 .7l.8-.5a1.33 1.33 0 0 0-1.1-2l-1.1 .7 .2 1.1M107.7 269.8l.2-.3 .4 .3 .2 .5-.2 .3-.4-.3M107.7 269.8l.2 .5M107.7 270.6v.6"/>
<path d="M107.7 271.2l2.7 1.6M107.7 263l.2 .5M107.7 263.8v5.1M108.1 269.6l-.4 .2M108.1 262.8l-.4 .2M108.2 268.6a1.15 1.15 0 0 1 1.2 .1 1.15 1.15 0 0 1 .5 1.1l.1 .2M108.3 269.7l.1 .4M108.3 262.9l.1 .4M108.3 262.9l.2 .6-.2 .3-.4-.3M108.3 262.9l-.4-.2-.2 .3M108.4 270.1h.1M108.4 270.1l-.5 .2"/>
<path d="M108.4 263.3h.1M108.4 263.3l-.5 .2M108.4 261.6l-.2 .2M108.4 261.6h.5l.7 .6M108.6 268.3l-.2 .1M108.6 261.5l-.2 .1M109.7 262.4l.2 .9M109.7 270.6h-.3M109.9 263.3l-.2 .4-1.1 .6-.9-.6M109.9 270l.1 .1M109.9 269.9l.1 .1M109.9 263.2l.1 .1"/>
<path d="M109.9 263.1l.1 .1M109.9 270.5l-.2 .1M109.9 263.7l-.2 .1M110 263.2a1.51 1.51 0 0 0-1.5-1.5l-.9 .5a1.08 1.08 0 0 0 .1 1.5M110 270.1l-.3 .5M110 263.3l-.2 .4-.4 .1M110.2 269.9l-.2 .2M110.2 269.8l-.2 .2M110.2 263.1l-.2 .2M110.2 263l-.2 .2M110.5 260.5l-.1 12.3M110.7 272.4l.4 .2"/>
<path d="M110.7 260.4v12.2l-.3 .2M110.7 260.4l-.2 .1M111.1 260.4v12.2M111.3 267.6l.3 .3zM111.3 268.1l.4 .5M111.4 260.9h.1M111.4 260.2l-.3 .2M111.4 260.2l-.1 12.3-.2 .1M111.4 261.3l.3 .5M111.4 260.9l.2 .2M111.5 260.9l.1 .2M111.6 267.9l.1 .8"/>
<path d="M111.6 261.1l.2 .3M111.6 267.9l.1 .2M111.7 268.6v1.1l-.4 .2M111.7 268.6l-.4 .2M111.7 261.8v.1M111.7 261.8l-.3 .2M111.7 261.9v1l-.3 .2M111.8 261.4l-.1 .5M111.8 261.4v.3M240 267h170M315 277h95M315 267v20"/>
<path d="M375 277v10M390 277v10"/>
<circle cx="28.9" cy="78.6" r=".53"/>
<circle cx="35.5" cy="67.5" r=".89"/>
<circle cx="68.8" cy="67.6" r=".89"/>
<circle cx="75.3" cy="78.7" r=".54"/>
<circle cx="157.7" cy="76.5" r="1.16"/>
<circle cx="169" cy="76.5" r="1.17"/>
<circle cx="202.9" cy="78.9" r="1.16"/>
<circle cx="202.9" cy="70.6" r="1.16"/>
<circle cx="252.7" cy="78.7" r="1.17"/>
<circle cx="299" cy="78.7" r="1.17"/>
<circle cx="52.1" cy="84.3" r=".55"/>
<circle cx="163.4" cy="138.9" r="1.16"/>
<circle cx="94.7" cy="234.8" r="1.27"/>
<circle cx="92.7" cy="267.8" r="1.26"/>
</g>
<g fill="#000">
<circle cx="26.3" cy="36.3" r=".25"/>
<circle cx="147.8" cy="36.5" r=".25"/>
<circle cx="155.1" cy="36.8" r=".25"/>
<circle cx="171.7" cy="37.5" r=".25"/>
<circle cx="283.8" cy="36.5" r=".25"/>
<circle cx="283.8" cy="36.9" r=".25"/>
<circle cx="284.9" cy="36.8" r=".25"/>
<circle cx="286.5" cy="36.8" r=".25"/>
<circle cx="286.5" cy="36.9" r=".25"/>
<circle cx="302" cy="37.8" r=".25"/>
<circle cx="302" cy="37.5" r=".25"/>
<circle cx="302" cy="41.5" r=".25"/>
<circle cx="302" cy="41.2" r=".25"/>
<circle cx="312.3" cy="40.5" r=".25"/>
<circle cx="24.3" cy="76" r=".25"/>
<circle cx="24.3" cy="76.6" r=".25"/>
<circle cx="24.3" cy="77.3" r=".25"/>
<circle cx="24.3" cy="75.2" r=".25"/>
<circle cx="26.3" cy="66.6" r=".25"/>
<circle cx="26.3" cy="69.5" r=".25"/>
<circle cx="26.3" cy="66.3" r=".25"/>
<circle cx="26.9" cy="66.9" r=".25"/>
<circle cx="26.9" cy="67.5" r=".25"/>
<circle cx="27.5" cy="66.7" r=".25"/>
<circle cx="28.9" cy="77.6" r=".25"/>
<circle cx="28.9" cy="79.6" r=".25"/>
<circle cx="29.4" cy="76.9" r=".25"/>
<circle cx="32.9" cy="75.7" r=".25"/>
<circle cx="32.9" cy="77.1" r=".25"/>
<circle cx="32.9" cy="76" r=".25"/>
<circle cx="33.6" cy="65.9" r=".25"/>
<circle cx="33.7" cy="65.9" r=".25"/>
<circle cx="34.1" cy="65.7" r=".25"/>
<circle cx="34.1" cy="64.9" r=".25"/>
<circle cx="34.3" cy="76.1" r=".25"/>
<circle cx="34.3" cy="77.1" r=".25"/>
<circle cx="34.3" cy="75.7" r=".25"/>
<circle cx="70.6" cy="66" r=".25"/>
<circle cx="71.1" cy="65" r=".25"/>
<circle cx="72.9" cy="76.1" r=".25"/>
<circle cx="72.9" cy="75.8" r=".25"/>
<circle cx="72.9" cy="67.4" r=".25"/>
<circle cx="72.9" cy="67" r=".25"/>
<circle cx="72.9" cy="71.6" r=".25"/>
<circle cx="73.8" cy="66.8" r=".25"/>
<circle cx="74.6" cy="66.7" r=".25"/>
<circle cx="75.3" cy="77.7" r=".25"/>
<circle cx="75.3" cy="79.7" r=".25"/>
<circle cx="75.9" cy="66.7" r=".25"/>
<circle cx="76.9" cy="67.6" r=".25"/>
<circle cx="77.6" cy="77.7" r=".25"/>
<circle cx="77.6" cy="78.4" r=".25"/>
<circle cx="77.6" cy="71" r=".25"/>
<circle cx="101.7" cy="79" r=".25"/>
<circle cx="101.7" cy="79.8" r=".25"/>
<circle cx="101.7" cy="77.7" r=".25"/>
<circle cx="101.7" cy="78.4" r=".25"/>
<circle cx="103" cy="79.5" r=".25"/>
<circle cx="103" cy="79.4" r=".25"/>
<circle cx="103" cy="78.1" r=".25"/>
<circle cx="103.2" cy="66.7" r=".25"/>
<circle cx="103.7" cy="71.6" r=".25"/>
<circle cx="103.7" cy="67.6" r=".25"/>
<circle cx="104.3" cy="67.4" r=".25"/>
<circle cx="104.3" cy="67.1" r=".25"/>
<circle cx="124.1" cy="69.7" r=".25"/>
<circle cx="127" cy="65.2" r=".25"/>
<circle cx="127.3" cy="66.8" r=".25"/>
<circle cx="129.1" cy="65.2" r=".25"/>
<circle cx="156.8" cy="75.7" r=".25"/>
<circle cx="157.7" cy="75.9" r=".25"/>
<circle cx="158.2" cy="76.2" r=".25"/>
<circle cx="158.6" cy="77.2" r=".25"/>
<circle cx="168.1" cy="75.8" r=".25"/>
<circle cx="169" cy="75.9" r=".25"/>
<circle cx="169.5" cy="76.2" r=".25"/>
<circle cx="169.9" cy="77.2" r=".25"/>
<circle cx="171.7" cy="62.8" r=".25"/>
<circle cx="180" cy="66.9" r=".25"/>
<circle cx="185.8" cy="67.5" r=".25"/>
<circle cx="186" cy="67.8" r=".25"/>
<circle cx="186.7" cy="78.1" r=".25"/>
<circle cx="186.7" cy="79.5" r=".25"/>
<circle cx="186.7" cy="78.2" r=".25"/>
<circle cx="187.7" cy="68.4" r=".25"/>
<circle cx="188.3" cy="79.9" r=".25"/>
<circle cx="189" cy="68.5" r=".25"/>
<circle cx="189" cy="78.8" r=".25"/>
<circle cx="202.1" cy="78" r=".25"/>
<circle cx="202.1" cy="69.6" r=".25"/>
<circle cx="202.2" cy="69.7" r=".25"/>
<circle cx="202.2" cy="78" r=".25"/>
<circle cx="203.2" cy="78.4" r=".25"/>
<circle cx="203.2" cy="70.1" r=".25"/>
<circle cx="203.5" cy="70.6" r=".25"/>
<circle cx="203.5" cy="78.9" r=".25"/>
<circle cx="203.7" cy="79.8" r=".25"/>
<circle cx="203.7" cy="71.5" r=".25"/>
<circle cx="203.8" cy="79.9" r=".25"/>
<circle cx="203.8" cy="71.5" r=".25"/>
<circle cx="250" cy="69.4" r=".25"/>
<circle cx="250" cy="67.7" r=".25"/>
<circle cx="251.5" cy="78.7" r=".25"/>
<circle cx="251.6" cy="65.2" r=".25"/>
<circle cx="252.7" cy="78.2" r=".25"/>
<circle cx="253.2" cy="78.4" r=".25"/>
<circle cx="253.7" cy="65.2" r=".25"/>
<circle cx="253.9" cy="78.8" r=".25"/>
<circle cx="258.4" cy="65.2" r=".25"/>
<circle cx="293.3" cy="65.2" r=".25"/>
<circle cx="297.9" cy="78.7" r=".25"/>
<circle cx="298" cy="65.2" r=".25"/>
<circle cx="299" cy="78.2" r=".25"/>
<circle cx="299.5" cy="78.4" r=".25"/>
<circle cx="300.2" cy="78.8" r=".25"/>
<circle cx="302" cy="66.5" r=".25"/>
<circle cx="302" cy="62.8" r=".25"/>
<circle cx="302" cy="66.9" r=".25"/>
<circle cx="302" cy="63.2" r=".25"/>
<circle cx="303.7" cy="75.4" r=".25"/>
<circle cx="303.7" cy="77.5" r=".25"/>
<circle cx="312.3" cy="65.9" r=".25"/>
<circle cx="25.6" cy="86.3" r=".25"/>
<circle cx="26.2" cy="86.6" r=".25"/>
<circle cx="26.3" cy="84.3" r=".25"/>
<circle cx="26.9" cy="86.9" r=".25"/>
<circle cx="27.2" cy="86.3" r=".25"/>
<circle cx="31.5" cy="81.9" r=".25"/>
<circle cx="52.1" cy="85.3" r=".25"/>
<circle cx="52.1" cy="83.3" r=".25"/>
<circle cx="72.9" cy="81.8" r=".25"/>
<circle cx="77.2" cy="87" r=".25"/>
<circle cx="77.2" cy="86.1" r=".25"/>
<circle cx="101.7" cy="84.7" r=".25"/>
<circle cx="101.7" cy="83.3" r=".25"/>
<circle cx="101.7" cy="84.1" r=".25"/>
<circle cx="103" cy="86.7" r=".25"/>
<circle cx="103.3" cy="86.7" r=".25"/>
<circle cx="103.7" cy="82.1" r=".25"/>
<circle cx="103.7" cy="81.8" r=".25"/>
<circle cx="103.7" cy="86.2" r=".25"/>
<circle cx="104.3" cy="86.4" r=".25"/>
<circle cx="155" cy="86.5" r=".25"/>
<circle cx="171.7" cy="86.5" r=".25"/>
<circle cx="186.7" cy="86.9" r=".25"/>
<circle cx="187" cy="86.9" r=".25"/>
<circle cx="187.7" cy="81" r=".25"/>
<circle cx="188.3" cy="85.6" r=".25"/>
<circle cx="188.3" cy="83.5" r=".25"/>
<circle cx="190.7" cy="82.2" r=".25"/>
<circle cx="199.6" cy="82.2" r=".25"/>
<circle cx="204.6" cy="82.2" r=".25"/>
<circle cx="204.9" cy="82.2" r=".25"/>
<circle cx="250" cy="86.9" r=".25"/>
<circle cx="250" cy="86.4" r=".25"/>
<circle cx="250" cy="86.7" r=".25"/>
<circle cx="274.7" cy="84.4" r=".25"/>
<circle cx="275.9" cy="83.8" r=".25"/>
<circle cx="276.4" cy="84.1" r=".25"/>
<circle cx="277" cy="84.5" r=".25"/>
<circle cx="301.7" cy="86.9" r=".25"/>
<circle cx="301.7" cy="86.7" r=".25"/>
<circle cx="103" cy="133.6" r=".25"/>
<circle cx="103" cy="134.9" r=".25"/>
<circle cx="128" cy="133.1" r=".25"/>
<circle cx="128.3" cy="133.7" r=".25"/>
<circle cx="128.6" cy="134.2" r=".25"/>
<circle cx="162" cy="133.1" r=".25"/>
<circle cx="162.1" cy="135.4" r=".25"/>
<circle cx="162.3" cy="133.7" r=".25"/>
<circle cx="162.6" cy="134.2" r=".25"/>
<circle cx="163.3" cy="137.7" r=".25"/>
<circle cx="163.7" cy="138.4" r=".25"/>
<circle cx="163.9" cy="138.9" r=".25"/>
<circle cx="188.3" cy="133.2" r=".25"/>
<circle cx="163.4" cy="140.1" r=".25"/>
<circle cx="187.7" cy="149.2" r=".25"/>
<circle cx="188.3" cy="158.4" r=".25"/>
<circle cx="195.2" cy="151.3" r=".25"/>
<circle cx="201.9" cy="159.5" r=".25"/>
<circle cx="202" cy="155.9" r=".25"/>
<circle cx="202.1" cy="156.9" r=".25"/>
<circle cx="202.3" cy="156.9" r=".25"/>
<circle cx="202.6" cy="159.5" r=".25"/>
<circle cx="203.2" cy="159.5" r=".25"/>
<circle cx="203.6" cy="156.9" r=".25"/>
<circle cx="203.9" cy="157.2" r=".25"/>
<circle cx="204" cy="159.5" r=".25"/>
<circle cx="204.2" cy="158.2" r=".25"/>
<circle cx="103" cy="179.9" r=".25"/>
<circle cx="128" cy="179.4" r=".25"/>
<circle cx="148.3" cy="168.1" r=".25"/>
<circle cx="148.4" cy="165.4" r=".25"/>
<circle cx="176.9" cy="165.4" r=".25"/>
<circle cx="178.6" cy="168.1" r=".25"/>
<circle cx="188.3" cy="179.5" r=".25"/>
<circle cx="194.3" cy="163.4" r=".25"/>
<circle cx="195.3" cy="163.5" r=".25"/>
<circle cx="196" cy="162.3" r=".25"/>
<circle cx="103" cy="181.2" r=".25"/>
<circle cx="124.1" cy="183.2" r=".25"/>
<circle cx="128.1" cy="181.7" r=".25"/>
<circle cx="128.3" cy="180.1" r=".25"/>
<circle cx="128.6" cy="180.6" r=".25"/>
<circle cx="156.6" cy="185.2" r=".25"/>
<circle cx="157.2" cy="185.2" r=".25"/>
<circle cx="157.7" cy="185.2" r=".25"/>
<circle cx="158.2" cy="185.2" r=".25"/>
<circle cx="168.5" cy="185.2" r=".25"/>
<circle cx="169" cy="185.2" r=".25"/>
<circle cx="169.5" cy="185.2" r=".25"/>
<circle cx="171.2" cy="183.9" r=".25"/>
<circle cx="171.7" cy="183.9" r=".25"/>
<circle cx="185.7" cy="183.2" r=".25"/>
<circle cx="85.4" cy="228.2" r=".25"/>
</g>
<g fill="none" stroke="#000" stroke-width=".36">
<path d="M57.7 207.9l-36.5 21.1-.2 .4-.3-.1M64.1 216.6v.2M64.7 216.2v.3M65.2 216.2v.3M65.3 216.3v.3M66.7 216.7v.2M71.9 218a1.34 1.34 0 0 0 2.3 0M72.2 217.6a1.1 1.1 0 0 1 1.8 .5 1.24 1.24 0 0 1-2-.3zM25.4 238.2l.2 .1M25.4 238.7a.52 .52 0 0 1 .4 .5 .52 .52 0 0 1-.4 .5M33.2 238.6l-7.8 4.5M33.7 238.9l-8.3 4.8"/>
<path d="M39.1 236.9a1.33 1.33 0 0 0 2.4 0M39.3 236.6a1.19 1.19 0 0 1 2 .4 1.21 1.21 0 0 1-2.1-.2zM57 226.4l11.8 6.8 .3-.1M57.5 225.6l11.8 6.8v.2M61.7 240l.3 .1M61.7 238.4l.3 .1M62.2 237.5l.3 .2M65.4 220.3v.3M68.8 233.5l-.2 .1 .2 .4v2.7M76.6 228.1v.3M78.4 227.8v.3M85 227.8v.3"/>
<path d="M85.3 227.9v.2M85.4 227.9v.3M85.5 229v.2M86.6 228.4v.2M93.5 234.3a1.34 1.34 0 0 0 2.4 0M93.9 233.8a1.05 1.05 0 0 1 1.1-.2 1.05 1.05 0 0 1 .7 .9 1.17 1.17 0 0 1-2-.4zM95.9 231.9a1.36 1.36 0 0 0 2.3 0M96.2 231.4a1.13 1.13 0 0 1 1.9 .6 1.21 1.21 0 0 1-2.1-.3zM57 250.8l-35.4-20.4v15.2l35.4 20.5M57.3 259.3l.1-.1a1.16 1.16 0 0 1 1.1 .6 1.16 1.16 0 0 1-.1 1.2 1.26 1.26 0 0 1-1.1-1.7zM57.4 259a1.33 1.33 0 0 1 1.2 2M61.7 259l.3 .2"/>
<path d="M62.2 258.2l.2 .1M68.8 254.1l-.2 .2 .2 .4v2.7M69 248.8a.54 .54 0 0 1 .6 .6 .54 .54 0 0 1-.6 .5M69 257.8l10.2 5.9-.1 15.2-10.1-5.9M69.7 249.5l-.7 .6M93 258.9a.57 .57 0 0 1 .8 0 .57 .57 0 0 1 0 .8 .78 .78 0 0 1-.4 .8 .78 .78 0 0 1-.9-.2v-.6zM93.7 258.6a1.33 1.33 0 0 0-1.2 2M98 253.3l-17.9 10.4-.2-.2M106.1 251.4a.61 .61 0 0 1 1-.1 .61 .61 0 0 1-.1 .9l-.3 .4a.6 .6 0 0 1-.9 .3 .6 .6 0 0 1-.1-.9zM106.9 251a1.36 1.36 0 0 0-1.2 2M115.5 253a.59 .59 0 0 1 .9 0 .59 .59 0 0 1-.1 .9l-.2 .4a.6 .6 0 0 1-.9 .3 .6 .6 0 0 1-.2-.9zM116.2 241.8l-36.6 21v.3"/>
<path d="M116.2 252.7a1.33 1.33 0 0 0-1.2 2M116.6 242.6l-18.4 10.6M61.7 260.7l.2 .1M65.4 263.9a1.09 1.09 0 0 1 1.1 .5 1.09 1.09 0 0 1-.2 1.3 1.31 1.31 0 0 1-.9-1.8zM65.5 263.7a1.33 1.33 0 0 1 1.1 2M82.8 271.9a.58 .58 0 0 1 .8 0 .58 .58 0 0 1-.1 .9 .75 .75 0 0 1-.4 .7 .75 .75 0 0 1-.9-.2v-.6zM83.4 271.6a1.36 1.36 0 0 0-1.2 2M92.9 267.4a.61 .61 0 0 1 1-.1 .61 .61 0 0 1-.2 1 .71 .71 0 0 1-.4 .7 .71 .71 0 0 1-.9-.3zM93.7 267a1.33 1.33 0 0 0-1.2 2M107.5 269.2a1.11 1.11 0 0 1 1.1 .5 1.11 1.11 0 0 1-.1 1.3 1.33 1.33 0 0 1-1-1.8zM107.5 262.4a1.11 1.11 0 0 1 1.1 .5 1.11 1.11 0 0 1-.1 1.3 1.31 1.31 0 0 1-1-1.8zM107.6 269a1.36 1.36 0 0 1 1.2 2"/>
<path d="M107.6 262.2a1.33 1.33 0 0 1 1.2 2"/>
</g>
<g fill="none" stroke="#000" stroke-width=".71">
<path d="M10 10h400v277h-400zM70 6.1v3.9M140 6.1v3.9M207.1 5h5.8l-2.9 5zM210 0v10M280 6.1v3.9M350 6.1v3.9M163.4 27.3v10.2M163.4 39.3v2.1M163.4 32.4h7.2M163.4 32.4l2.5-.5v1zM163.3 59v10.2"/>
<path d="M163.4 43.1v10.3M163.4 55.1l-.1 2.1M6.1 74.2h3.9M163.3 74.8v10.3M163.3 71v2.1M410 74.2h3.9M163.3 86.8v2.1M163.3 90.7v10.2M163.3 95.8h7.2M163.3 95.8l2.5-.5v1zM0 148.5h10M5 145.6l5 2.9-5 2.9z"/>
<path d="M410 148.5h10M410 148.5l5-2.9v5.8zM6.1 222.7h3.9M410 222.7h3.9M70 287v3.9M140 287v3.9M210 287v10M210 287l2.9 5h-5.8zM280 287v3.9M350 287v3.9"/>
</g>
<path d="M163.4 27.3v10.2M163.3 90.7v10.2" fill="none" stroke="#000" stroke-width="1.4"/>
<path d="M163.4 32.4l2.5-.5v1zM163.3 95.8l2.5-.5v1z" fill="#000" stroke="#000" stroke-width=".71"/>
<g fill="#000" stroke="#000" stroke-width=".3">
<path d="M27.5 68l.9-.4 .6 2.5zM30.2 78.3l2.3-1.2-1.6 2zM36.6 64.6l.9 .3-1.3 2.2zM38.5 76.1l.7 2.4-1 .1zM59 67.8l1.1 2.2-.9 .3zM70.9 216.6l.9-.4 .7 2.4zM67.7 230.4l1.6 2-2.2-1.2zM111.1 235.9l.7 .8-2.3 1.2zM67.8 248l1.6 1.9-2.3-1.2zM110.8 254.6l.6 .8-2.3 1.1zM48 263.2l2.4-1-1.9 1.8zM105 270.5l2.4-.9-1.9 1.8z"/>
<path d="M109.6 269l1.9-1.7 .5 .9zM111.7 269.7l2.5-.1-.2 1z"/>
</g>
<g font-size="7.2">
<text x="31.8" y="28.4">A-A ( 1 : 3 )</text>
<text x="171.9" y="35.1">A</text>
<text x="171.8" y="98.5">A</text>
</g>
<g font-size="4.8">
<text x="33.7" y="9.6">6</text>
<text x="103.7" y="9.6">5</text>
<text x="173.7" y="9.6">4</text>
<text x="243.7" y="9.6">3</text>
<text x="313.6" y="9.6">2</text>
<text x="383.6" y="9.6">1</text>
<text x="6.2" y="38.9">D</text>
<text x="410.5" y="38.9">D</text>
<text x="17.9" y="50.5">7</text>
<text x="37.8" y="57.1">12</text>
<text x="15.1" y="91.1">10</text>
<text x="39.8" y="104">6</text>
<text x="67.4" y="102.7">5</text>
<text x="6.4" y="113.1">C</text>
<text x="410.7" y="113.1">C</text>
<text x="297.7" y="120.7">PARTS LIST</text>
<text x="225.3" y="127.1">ITEM</text>
<text x="261.2" y="127.1">QTY</text>
<text x="296.9" y="127.1">PART NUMBER</text>
<text x="362.9" y="127.1">DESCRIPTION</text>
<text x="229.4" y="133.5">1</text>
<text x="264.5" y="133.5">1</text>
<text x="280.9" y="133.5">Box top</text>
<text x="346.2" y="133.6">Material: Carbon steel 1mm</text>
<text x="346.2" y="140">thickness</text>
<text x="229.4" y="146.4">2</text>
<text x="264.5" y="146.3">1</text>
<text x="280.9" y="146.4">Box base</text>
<text x="346.2" y="146.4">Material: Carbon steel 1mm</text>
<text x="346.2" y="152.8">thickness</text>
<text x="229.4" y="159.2">3</text>
<text x="264.5" y="159.2">1</text>
<text x="280.9" y="159.3">Glass vase &amp; flow meter fixer</text>
<text x="346.2" y="159.3">Material: Carbon steel 1mm</text>
<text x="346.2" y="165.7">thickness</text>
<text x="229.4" y="172">4</text>
<text x="264.5" y="172.1">2</text>
<text x="280.9" y="172.1">IV stand fixer</text>
<text x="346.2" y="172.1">Material: Carbon steel 1mm</text>
<text x="346.2" y="178.5">thickness</text>
<text x="229.4" y="184.9">5</text>
<text x="264.5" y="184.9">1</text>
<text x="280.9" y="185">Heating plate</text>
<text x="346.2" y="185">Material: Duralumin</text>
<text x="6.4" y="187.4">B</text>
<text x="56.5" y="190.9">8</text>
<text x="229.4" y="191.3">6</text>
<text x="264.5" y="191.3">1</text>
<text x="280.9" y="191.4">Heating fixing bar</text>
<text x="346.2" y="191.4">Material: Aluminum</text>
<text x="410.7" y="187.4">B</text>
<text x="229.4" y="197.7">7</text>
<text x="263.1" y="197.7">16</text>
<text x="280.9" y="197.7">M4 rivet nut</text>
<text x="346.2" y="197.7">COTS</text>
<text x="229.4" y="204.2">8</text>
<text x="263.1" y="204.2">18</text>
<text x="280.9" y="204.2">DIN912 M4x0.7x10-8.8</text>
<text x="346.2" y="204.2">COTS</text>
<text x="21.6" y="213.3">9</text>
<text x="280.9" y="210.6">socket head screw</text>
<text x="49.8" y="219.2">3</text>
<text x="130.3" y="221.3">1</text>
<text x="229.4" y="217">9</text>
<text x="264.5" y="217">2</text>
<text x="280.9" y="217">DIN912 M4x0.7x40-8.8</text>
<text x="346.2" y="217">COTS</text>
<text x="280.9" y="223.4">socket head screw</text>
<text x="228.1" y="229.9">10</text>
<text x="264.5" y="229.8">4</text>
<text x="280.9" y="229.9">DIN912 M4x0.7 Nut</text>
<text x="346.2" y="229.9">COTS</text>
<text x="228.1" y="236.3">11</text>
<text x="264.5" y="236.3">2</text>
<text x="280.9" y="236.3">Split washer DIN 124B D4</text>
<text x="346.2" y="236.3">COTS</text>
<text x="130.3" y="241.3">4</text>
<text x="228.1" y="242.7">12</text>
<text x="264.5" y="242.7">1</text>
<text x="280.9" y="242.7">Oring 2-343 - Silicone</text>
<text x="346.2" y="242.7">COTS</text>
<text x="228.1" y="249.1">13</text>
<text x="264.5" y="249.1">2</text>
<text x="280.9" y="249.2">DIN 913-M5x5 socket screw</text>
<text x="346.2" y="249.1">COTS</text>
<text x="134.3" y="254.9">11</text>
<text x="280.9" y="255.6">flat end</text>
<text x="6.4" y="261.6">A</text>
<text x="410.6" y="261.6">A</text>
<text x="338.8" y="264.2">1 : 3</text>
<text x="392.3" y="265">A3</text>
<text x="324.4" y="273.3">OpenHFNC Manufacturing Drawings</text>
<text x="24.9" y="279.4">2</text>
<text x="91.5" y="280.6">8</text>
<text x="138.3" y="276.4">10</text>
<text x="332.5" y="283.3">Heating Box</text>
<text x="380.9" y="284.9">0</text>
<text x="392.9" y="284.9">2 / 11</text>
<text x="33.7" y="290.9">6</text>
<text x="103.7" y="290.9">5</text>
<text x="173.7" y="290.9">4</text>
<text x="243.7" y="290.9">3</text>
<text x="313.6" y="290.9">2</text>
<text x="383.6" y="290.9">1</text>
</g>
<g font-size="3.4">
<text x="241" y="265.3">BO, NC, SM</text>
<text x="273" y="265.3">OpenHFNC</text>
<text x="298" y="265.3">OpenHFNC</text>
<text x="361" y="265.4">01/08/2020</text>
</g>
<g font-size="2.7">
<text x="215.3" y="259">NOTES, UNLESS</text>
<text x="218.7" y="262.3">SPECIFIED</text>
<text x="241" y="260">Drawn</text>
<text x="273" y="260.1">Reviewed</text>
<text x="298" y="260.1">Approved</text>
<text x="338.2" y="260">Scale</text>
<text x="361" y="260">Date</text>
<text x="391.3" y="260">Size</text>
<text x="217.1" y="265.6">OTHERWISE:</text>
<text x="214" y="272.2">All measurements</text>
<text x="219" y="275.5">are in mm</text>
<text x="379.8" y="280">Rev.</text>
<text x="396.5" y="280.1">Sheet</text>
<text x="216.5" y="282.1">Tolerance are</text>
<text x="220.6" y="285.4">0,1 mm</text>
</g>
</svg>
